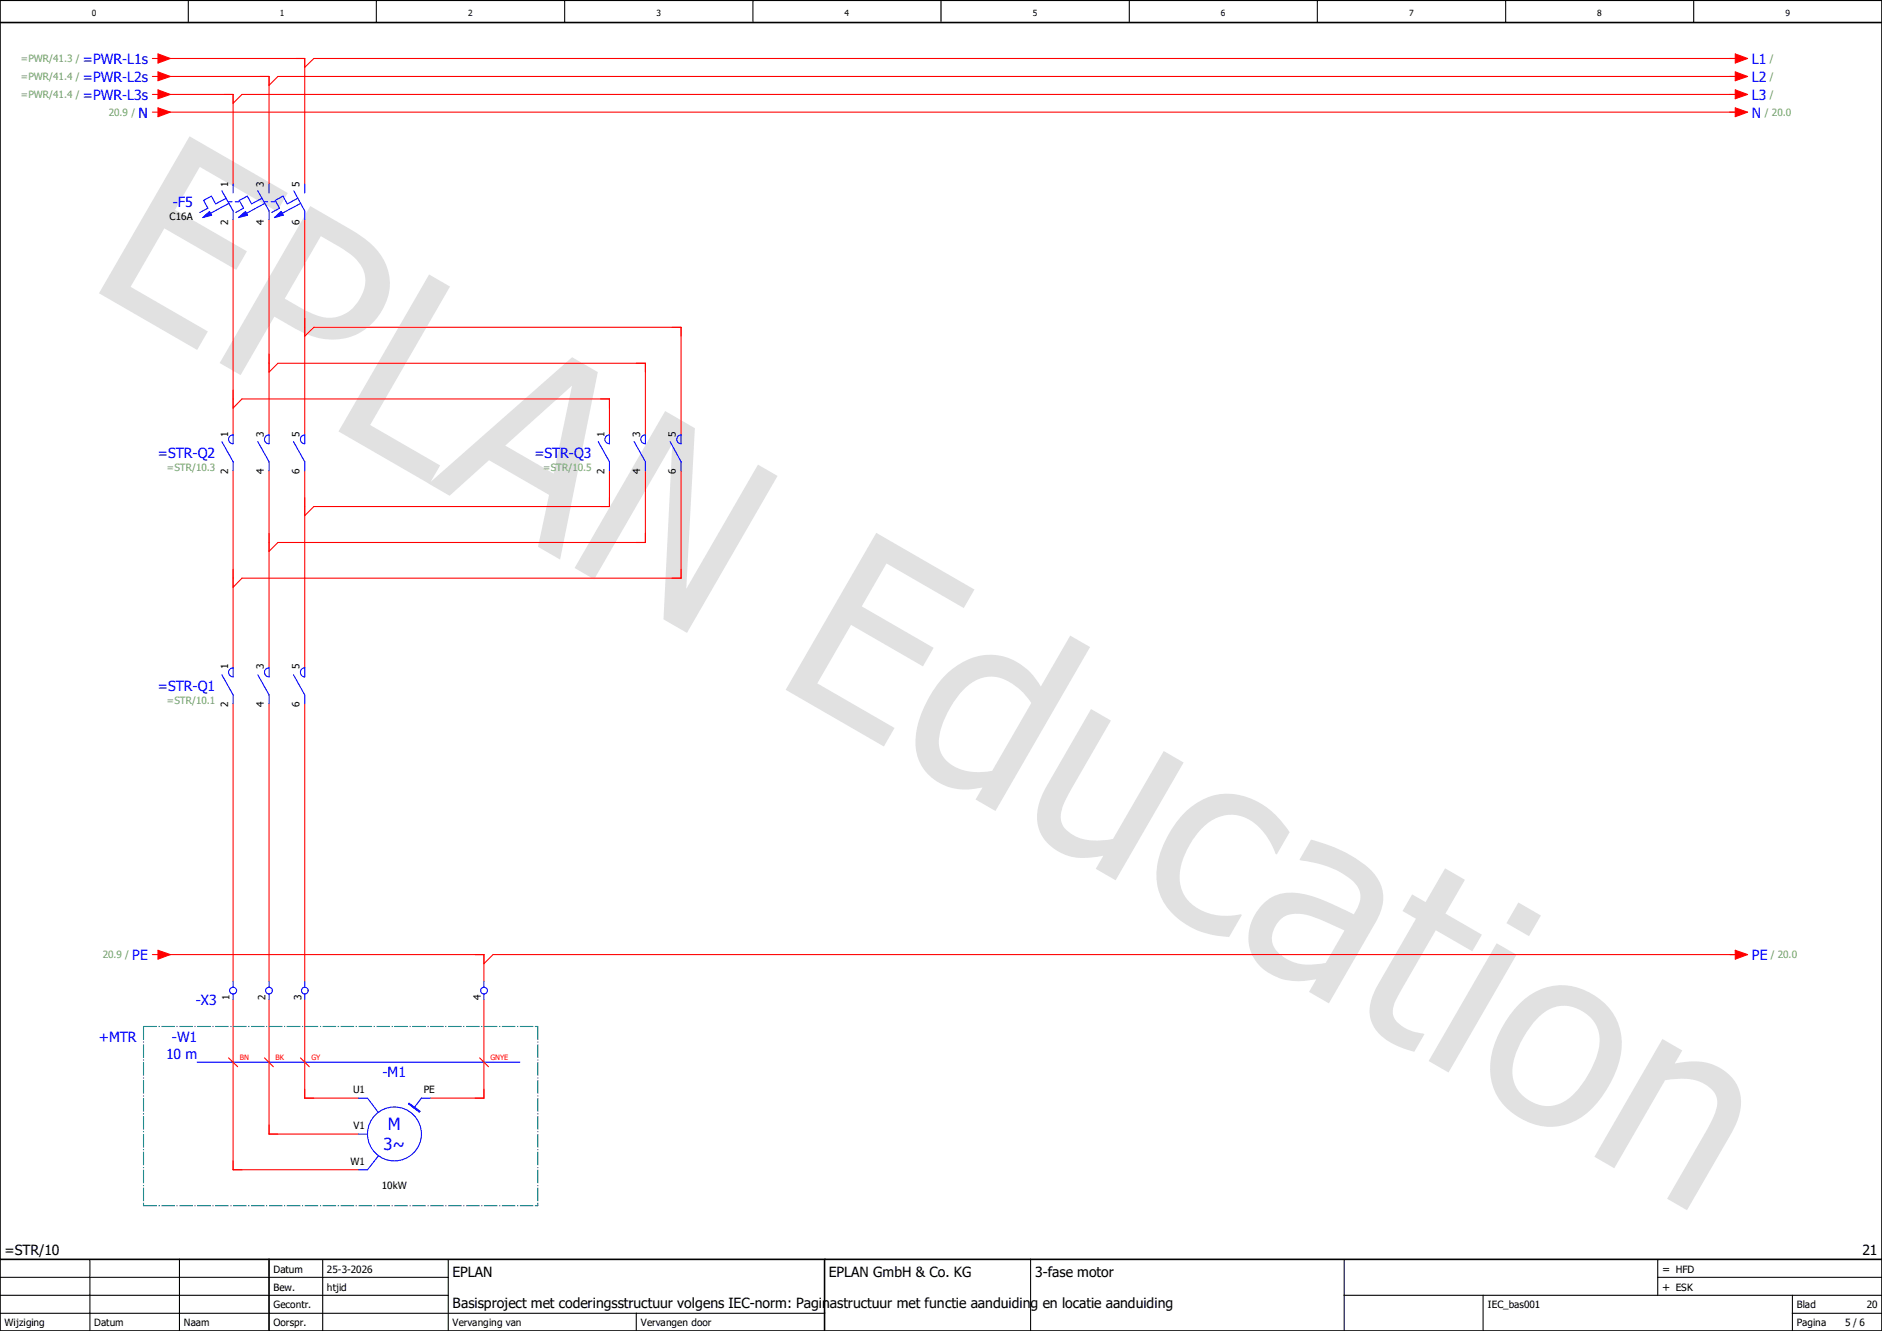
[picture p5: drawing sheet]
<svg xmlns="http://www.w3.org/2000/svg" width="297mm" height="210mm" viewBox="0 0 297 210" stroke-linecap="round" stroke-linejoin="round" font-family="sans-serif">
<path d="M210.1 -.1l-210.1 210.2M0 160.4l70.2 49.6M0 210v.1" fill="none" stroke="#fff" stroke-width=".16"/>
<g fill="none" stroke="#000" stroke-width=".17">
<path d="M29.7 0v3.6M59.4 0v3.6M89.1 0v3.6M118.8 0v3.6M148.5 0v3.6M178.2 0v3.6M207.9 0v3.6M237.6 0v3.6M267.3 0v3.6M14.2 198.7v11.3M28.3 198.7v11.3M50.9 198.7v11.3"/>
<path d="M70.7 198.7v11.3M162.6 198.7v11.3M212.1 198.7v11.3M261.6 198.7v5.7M0 207.2h130.1M0 204.4h70.7M0 201.5h70.7M100.4 207.2v2.8M212.1 204.4h84.9M234.1 204.4v5.6M261.6 201.5h35.4M282.9 207.2h14.1"/>
<path d="M282.9 204.4v5.6"/>
</g>
<path d="M0 3.6h297M0 0h297v210h-297zM0 198.7h297M42.5 198.7v11.3M130.1 198.7v11.3" fill="none" stroke="#000" stroke-width=".25"/>
<path d="M29.9 21.5l15.5 9-1.7 2.9-12.2-7.1-3.9 6.8 11.4 6.6-1.7 2.9-11.4-6.6-5.3 9.3 12.2 7-1.7 2.9-15.5-8.9zM49 32.5l6.2 3.6a12.1 12.1 0 0 1 5.8 5.9 8.4 8.4 0 0 1-2.2 8.9 9.4 9.4 0 0 1-11.2 1.4l-4.3-2.3-5.3 9.2-3.3-1.9zM50.6 37.3l-5.7 9.8 2.3 1.3a8.8 8.8 0 0 0 5.6 1.7 6.1 6.1 0 0 0 4.7-6.9 7.2 7.2 0 0 0-3.6-4.1zM67.7 43.3l3.3 1.9-12.6 21.9 11.1 6.3-1.7 3-14.4-8.3zM67.6 76.3l22.7-19.9 4 2.3-5.9 29.6-3.5-2 1.8-8.2-9.5-5.5-6.2 5.6zM79.7 70.3l7.7 4.4 2.9-13.9zM105 64.9l4.7 2.7-1.4 25.3 11.3-19.6 3.1 1.8-14.3 24.8-3.7-2.2 1.4-27.6-12.3 21.3-3.1-1.8zM138.3 84.1l15.5 8.9-1.7 2.9-12.2-7-3.9 6.8 11.3 6.5-1.6 2.9-11.4-6.5-5.3 9.2 12.2 7.1-1.7 2.9-15.5-9zM149.4 106.4a9.3 9.3 0 0 1 9.9-2.5 9.8 9.8 0 0 1 5 4.4l4.6-8 3.1 1.8-14.9 25.9-3.1-1.8 1.1-1.9a8.7 8.7 0 0 1-9.1-2.7 8.4 8.4 0 0 1-1-8 18.7 18.7 0 0 1 4.4-7.2zM152.1 108.8a14 14 0 0 0-3.9 8.4 4.8 4.8 0 0 0 4.1 4.4 10.4 10.4 0 0 0 4.3 0l6.2-10.7a9.3 9.3 0 0 0-5.7-4.1 5.9 5.9 0 0 0-5 2zM172.2 111.9l3.1 1.8-6.4 11.1a8.6 8.6 0 0 0-1.5 4.4 4 4 0 0 0 3 3 10.8 10.8 0 0 0 5.2 .2l8.1-13.9 3.1 1.8-10.7 18.6-3.2-1.8 1.2-2.1a9.5 9.5 0 0 1-7.1-.7 6.3 6.3 0 0 1-2.9-8l1.1-2.4zM186.7 128.5a9.4 9.4 0 0 1 12.7-1.5 14.8 14.8 0 0 1 4.1 4.3l-2 3.5-.2-.1a9.9 9.9 0 0 0-4.8-5.7 6.1 6.1 0 0 0-7.2 2.1 12 12 0 0 0-3.1 7.5 6.1 6.1 0 0 0 5.1 5.7 10.3 10.3 0 0 0 4.5 0l.2 .1-2 3.5a12.3 12.3 0 0 1-10.6-6 10 10 0 0 1 .4-9.1l1.6-2.7zM201.9 145.2a3.6 3.6 0 0 0-.3 5 7.5 7.5 0 0 0 7.1 1.8l.5-.1 3-5.1-2.4-1.1a10.6 10.6 0 0 0-6-1.5 3.1 3.1 0 0 0-1.9 1zM206.9 132.5a20.8 20.8 0 0 1 9.9 5.3 6 6 0 0 1 .6 7.3l-7.7 13.2-3.1-1.8 1.1-2a10 10 0 0 1-7.9-1.2 6.7 6.7 0 0 1-1.1-9.9 6.4 6.4 0 0 1 7-2.3 36.2 36.2 0 0 1 7.9 3.2 4.3 4.3 0 0 0 .9-3.8 7.3 7.3 0 0 0-3.8-3.3 22.3 22.3 0 0 0-5.6-1.5zM222.9 141.1l2.1 1.2 3.1-5.3 3.1 1.8-3.1 5.4 5.8 3.3-1.5 2.6-5.8-3.3-5.1 8.9a10.4 10.4 0 0 0-1.7 3.8 2.96 2.96 0 0 0 2 2.7 7.7 7.7 0 0 0 2.8 .9l.2 .1-1.6 2.8-1.2-.4a9.5 9.5 0 0 1-5.2-3.6 5.6 5.6 0 0 1-.1-5.2l.8-1.5 6-10.3-2.2-1.3zM236.2 148.8l3.1 1.8-10.7 18.6-3.1-1.8zM239.6 142.4l3.6 2.1-1.9 3.2-3.6-2zM239.5 158.6a9.2 9.2 0 0 1 13.2-.7 9.2 9.2 0 0 1 2.5 10.8 15.8 15.8 0 0 1-6.3 8 9 9 0 0 1-9.8-.8 9 9 0 0 1-3.4-10.6 18.1 18.1 0 0 1 3.8-6.7zM242.6 160.7a15.1 15.1 0 0 0-3.9 7.7 5.6 5.6 0 0 0 3.4 5.6 5.6 5.6 0 0 0 6.4-1.5 15.5 15.5 0 0 0 3.9-7.7 5.6 5.6 0 0 0-6.9-5.9 6.3 6.3 0 0 0-2.9 1.8zM262.4 163.9l3.1 1.9-1.2 2a9.5 9.5 0 0 1 7.8 1.1 6.2 6.2 0 0 1 2.2 7.5l-1.1 2.5-7 12.1-3.1-1.9 6.1-10.5a11.7 11.7 0 0 0 1.8-4.5 3.6 3.6 0 0 0-2.5-3.3 9.8 9.8 0 0 0-5.7-.3l-8 13.8-3.2-1.8z" fill="#e1e1e1"/>
<g fill="none" stroke="#f00" stroke-width=".17">
<path d="M25.5 14.9h11.3v14.1M25.5 12.1h17v16.9M25.5 9.2h22.6v19.8M25.5 17.7h248.9M274.4 14.9h-236.2l-1.4 1.4M274.4 12.1h-230.5l-1.4 1.4M274.4 9.2h-224.9l-1.4 1.4M36.8 34.7v33.9M42.5 34.7v33.9M48.1 34.7v33.9M42.5 58.7l1.4-1.4h58v11.3M48.1 53l1.4-1.4h58v17"/>
<path d="M36.8 74.3v31.1M36.8 64.4l1.4-1.5h58v5.7M42.5 74.3v31.1M48.1 74.3v31.1M96.2 74.3v5.6h-46.7l-1.4 1.5M101.9 74.3v11.3h-58l-1.4 1.4M107.5 74.3v16.9h-69.3l-1.4 1.5M36.8 111v43.9M42.5 111v43.9M48.1 111v43.9M25.5 150.6h50.9v4.3M36.8 157.7v26.9h19.8"/>
<path d="M42.5 157.7v21.2h14.1M48.1 157.7v15.6h8.5M76.4 157.7v15.6h-8.5M274.4 150.6h-196.6l-1.4 1.5"/>
</g>
<path d="M56.6 178.9h1.4M58 173.3l1.7 2.2M64.6 174.1l1.7 1.2-.1 .2-1.7-1.3zM56.6 184.6h1.4" fill="none" stroke="#00f" stroke-width=".17"/>
<path d="M64.6 174.1l1.7 1.2-.1 .2-1.7-1.3z" fill="#00f"/>
<g fill="none" stroke="#00f" stroke-width=".17">
<path d="M31.1 167.6h50.9M56.6 173.3h1.4M67.9 173.3h-1.4l-1.2 1.5M59.7 182.4l-1.7 2.2"/>
<circle cx="62.2" cy="178.9" r="4.3"/>
</g>
<path d="M36.1 166.9l1.4 1.4M41.7 166.9l1.4 1.4M47.4 166.9l1.4 1.4M75.7 166.9l1.4 1.4" fill="none" stroke="#f00" stroke-width=".17"/>
<g fill="#007f7f">
<path d="M84.6 190.2h.4l-.4 .1z"/>
<path d="M84.8 190h.2l-.1 .3z"/>
<path d="M84.6 161.9l.4 .1-.4 .1z"/>
<path d="M22.6 190h.1l-.1 .3z"/>
<path d="M22.6 190.2v.1h2.2v-.1zM25 190.2v.1h.2v-.1zM25.5 190.2v.1h2.1v-.1zM27.9 190.2v.1h.1v-.1zM28.3 190.2v.1h2.1v-.1z"/>
<path d="M30.7 190.2v.1h.2v-.1zM31.1 190.2v.1h2.2v-.1zM33.5 190.2v.1h.2v-.1zM34 190.2v.1h2.1v-.1zM36.4 190.2v.1h.1v-.1z"/>
<path d="M36.8 190.2v.1h2.1v-.1zM39.2 190.2v.1h.2v-.1zM39.6 190.2v.1h2.1v-.1zM42 190.2v.1h.2v-.1zM42.5 190.2v.1h2.1v-.1z"/>
<path d="M44.8 190.2v.1h.2v-.1zM45.3 190.2v.1h2.1v-.1zM47.7 190.2v.1h.1v-.1zM48.1 190.2v.1h2.1v-.1zM50.5 190.2v.1h.2v-.1z"/>
<path d="M50.9 190.2v.1h2.1v-.1zM53.3 190.2v.1h.2v-.1zM53.8 190.2v.1h2.1v-.1zM56.1 190.2v.1h.2v-.1zM56.6 190.2v.1h2.1v-.1z"/>
<path d="M59 190.2v.1h.1v-.1zM59.4 190.2v.1h2.2v-.1zM61.8 190.2v.1h.2v-.1zM62.2 190.2v.1h2.1v-.1zM64.6 190.2v.1h.2v-.1z"/>
<path d="M65.1 190.2v.1h2.1v-.1zM67.5 190.2v.1h.1v-.1zM67.9 190.2v.1h2.1v-.1zM70.3 190.2v.1h.1v-.1zM70.7 190.2v.1h2.2v-.1z"/>
<path d="M73.1 190.2v.1h.2v-.1zM73.6 190.2v.1h2.1v-.1zM75.9 190.2v.1h.2v-.1zM76.4 190.2v.1h2.1v-.1zM78.8 190.2v.1h.2v-.1zM79.2 190.2v.1h2.1v-.1zM81.6 190.2v.1h.2v-.1zM82 190.2v.1h2.2v-.1zM84.4 190.2v.1h.2v-.1z"/>
<path d="M84.8 162v2.1h.2v-2.1l-.1-.1zM84.8 164.3v.2h.2v-.2zM84.8 164.8v2.1h.2v-2.1zM84.8 167.2v.1h.2v-.1zM84.8 167.6v2.1h.2v-2.1zM84.8 170v.2h.2v-.2zM84.8 170.4v2.2h.2v-2.2zM84.8 172.8v.2h.2v-.2zM84.8 173.3v2.1h.2v-2.1zM84.8 175.6v.3h.2v-.3zM84.8 176.1v2.1h.2v-2.1zM84.8 178.5v.1h.2v-.1zM84.8 178.9v2.2h.2v-2.2zM84.8 181.3v.2h.2v-.2zM84.8 181.7v2.2h.2v-2.2zM84.8 184.1v.2h.2v-.2zM84.8 184.6v2.1h.2v-2.1zM84.8 187v.2h.2v-.2zM84.8 187.4v2.1h.2v-2.1zM84.8 189.8v.2h.2v-.2z"/>
<path d="M22.6 161.9v.1v.1h2.2v-.2zM25 161.9v.2h.2v-.2zM25.5 161.9v.2h2.1v-.2zM27.9 161.9v.2h.1v-.2zM28.3 161.9v.2h2.1v-.2z"/>
<path d="M30.7 161.9v.2h.2v-.2zM31.1 161.9v.2h2.2v-.2zM33.5 161.9v.2h.2v-.2zM34 161.9v.2h2.1v-.2zM36.4 161.9v.2h.1v-.2z"/>
<path d="M36.8 161.9v.2h2.1v-.2zM39.2 161.9v.2h.2v-.2zM39.6 161.9v.2h2.1v-.2zM42 161.9v.2h.2v-.2zM42.5 161.9v.2h2.1v-.2z"/>
<path d="M44.8 161.9v.2h.2v-.2zM45.3 161.9v.2h2.1v-.2zM47.7 161.9v.2h.1v-.2zM48.1 161.9v.2h2.1v-.2zM50.5 161.9v.2h.2v-.2z"/>
<path d="M50.9 161.9v.2h2.1v-.2zM53.3 161.9v.2h.2v-.2zM53.8 161.9v.2h2.1v-.2zM56.1 161.9v.2h.2v-.2zM56.6 161.9v.2h2.1v-.2z"/>
<path d="M59 161.9v.2h.1v-.2zM59.4 161.9v.2h2.2v-.2zM61.8 161.9v.2h.2v-.2zM62.2 161.9v.2h2.1v-.2zM64.6 161.9v.2h.2v-.2z"/>
<path d="M65.1 161.9v.2h2.1v-.2zM67.5 161.9v.2h.1v-.2zM67.9 161.9v.2h2.1v-.2zM70.3 161.9v.2h.1v-.2zM70.7 161.9v.2h2.2v-.2z"/>
<path d="M73.1 161.9v.2h.2v-.2zM73.6 161.9v.2h2.1v-.2zM75.9 161.9v.2h.2v-.2zM76.4 161.9v.2h2.1v-.2zM78.8 161.9v.2h.2v-.2zM79.2 161.9v.2h2.1v-.2zM81.6 161.9v.2h.2v-.2zM82 161.9v.2h2.2v-.2zM84.4 161.9v.2h.2v-.2z"/>
<path d="M22.6 161.9v.1v2.1h.1v-2.1zM22.6 164.3v.2h.1v-.2zM22.6 164.8v2.1h.1v-2.1zM22.6 167.2v.1h.1v-.1zM22.6 167.6v2.1h.1v-2.1zM22.6 170v.2h.1v-.2zM22.6 170.4v2.2h.1v-2.2zM22.6 172.8v.2h.1v-.2zM22.6 173.3v2.1h.1v-2.1zM22.6 175.6v.3h.1v-.3zM22.6 176.1v2.1h.1v-2.1zM22.6 178.5v.1h.1v-.1zM22.6 178.9v2.2h.1v-2.2zM22.6 181.3v.2h.1v-.2zM22.6 181.7v2.2h.1v-2.2zM22.6 184.1v.2h.1v-.2zM22.6 184.6v2.1h.1v-2.1zM22.6 187v.2h.1v-.2zM22.6 187.4v2.1h.1v-2.1zM22.6 189.8v.2h.1v-.2z"/>
</g>
<g fill="none" stroke="#00f" stroke-width=".17">
<path d="M35 30.1l1.8 3.2v1.4M35.7 31.3l-1.7 .9-.6-1.3-1.3 .7 .7 1.3-1.3 .6M36.1 31.8h.5M36.1 32.1l-2.9 1.6M36.8 29v1.4M37.1 31.8h.6M37.6 34.3l1.1-.9 .4 .6zM40.7 30.1l1.8 3.2v1.4M41.4 31.3l-1.7 .9-.7-1.3-1.2 .7 .6 1.3-1.2 .6M41.7 31.8h.5M41.8 32.1l-2.9 1.6M42.5 29v1.4"/>
<path d="M42.8 31.8h.5M46.4 30.1l1.7 3.2v1.4M47 31.3l-1.7 .9-.6-1.3-1.3 .7 .7 1.3-1.2 .6M47.5 32.1l-3 1.6M48.1 29v1.4M35 69.7l1.8 3.2v1.4M36.3 68.8l.5-.2v1.4a.69 .69 0 0 1-.7-.4 .69 .69 0 0 1 .2-.8zM40.7 69.7l1.8 3.2v1.4M41.9 68.8l.6-.2v1.4a.7 .7 0 0 1-.7-.4 .7 .7 0 0 1 .1-.8zM46.3 69.7l1.8 3.2v1.4M47.6 68.8l.5-.2v1.4a.7 .7 0 0 1-.6-.4 .7 .7 0 0 1 .1-.8zM94.4 69.7l1.8 3.2v1.4"/>
<path d="M95.7 68.8l.5-.2v1.4a.69 .69 0 0 1-.7-.4 .69 .69 0 0 1 .2-.8zM100.1 69.7l1.8 3.2v1.4M101.3 68.8l.6-.2v1.4a.7 .7 0 0 1-.7-.4 .7 .7 0 0 1 .1-.8zM105.7 69.7l1.8 3.2v1.4M107 68.8l.5-.2v1.4a.7 .7 0 0 1-.7-.4 .7 .7 0 0 1 .2-.8zM35 106.5l1.8 3.1v1.4M36.3 105.6l.5-.2v1.4a.72 .72 0 0 1-.7-.4 .72 .72 0 0 1 .2-.8zM40.7 106.5l1.8 3.1v1.4M41.9 105.6l.6-.2v1.4a.72 .72 0 0 1-.7-.4 .72 .72 0 0 1 .1-.8zM46.3 106.5l1.8 3.1v1.4M47.6 105.6l.5-.2v1.4a.73 .73 0 0 1-.6-.5 .73 .73 0 0 1 .1-.7zM36.8 154.9v.9"/>
<path d="M36.8 156.8v.9M42.5 154.9v.9M42.5 156.8v.9M48.1 154.9v.9M48.1 156.8v.9M76.4 154.9v.9M76.4 156.8v.9"/>
<circle cx="36.8" cy="156.3" r=".54"/>
<circle cx="42.4" cy="156.3" r=".53"/>
<circle cx="48.1" cy="156.3" r=".54"/>
<circle cx="76.4" cy="156.3" r=".54"/>
</g>
<path d="M37.6 34.3l1.1-.9 .4 .6z" fill="#00f"/>
<path d="M43.3 34.3l1.1-.9 .3 .6z" fill="none" stroke="#00f" stroke-width=".17"/>
<path d="M43.3 34.3l1.1-.9 .3 .6z" fill="#00f"/>
<path d="M32 34.3l1.1-.9 .3 .6z" fill="none" stroke="#00f" stroke-width=".17"/>
<path d="M32 34.3l1.1-.9 .3 .6z" fill="#00f"/>
<path d="M24.9 8.5l2 .7-2 .7z" fill="none" stroke="#f00" stroke-width=".17"/>
<path d="M24.9 8.5l2 .7-2 .7z" fill="#f00"/>
<path d="M24 9.2h.9M24.9 11.3l2 .8-2 .6z" fill="none" stroke="#f00" stroke-width=".17"/>
<path d="M24.9 11.3l2 .8-2 .6z" fill="#f00"/>
<path d="M24 12.1h.9M24.9 14.2l2 .7-2 .7z" fill="none" stroke="#f00" stroke-width=".17"/>
<path d="M24.9 14.2l2 .7-2 .7z" fill="#f00"/>
<path d="M24 14.9h.9M24.9 17l2 .7-2 .7z" fill="none" stroke="#f00" stroke-width=".17"/>
<path d="M24.9 17l2 .7-2 .7z" fill="#f00"/>
<path d="M24 17.7h.9M273.9 8.5l1.9 .7-1.9 .7z" fill="none" stroke="#f00" stroke-width=".17"/>
<path d="M273.9 8.5l1.9 .7-1.9 .7z" fill="#f00"/>
<path d="M273 9.2h.9M273.9 11.3l1.9 .8-1.9 .6z" fill="none" stroke="#f00" stroke-width=".17"/>
<path d="M273.9 11.3l1.9 .8-1.9 .6z" fill="#f00"/>
<path d="M273 12.1h.9M273.9 14.2l1.9 .7-1.9 .7z" fill="none" stroke="#f00" stroke-width=".17"/>
<path d="M273.9 14.2l1.9 .7-1.9 .7z" fill="#f00"/>
<path d="M273 14.9h.9M273.9 17l1.9 .7-1.9 .7z" fill="none" stroke="#f00" stroke-width=".17"/>
<path d="M273.9 17l1.9 .7-1.9 .7z" fill="#f00"/>
<path d="M273 17.7h.9M24.9 149.9l2 .7-2 .7z" fill="none" stroke="#f00" stroke-width=".17"/>
<path d="M24.9 149.9l2 .7-2 .7z" fill="#f00"/>
<path d="M24 150.6h.9M273.9 149.9l1.9 .7-1.9 .7z" fill="none" stroke="#f00" stroke-width=".17"/>
<path d="M273.9 149.9l1.9 .7-1.9 .7z" fill="#f00"/>
<path d="M273 150.6h.9" fill="none" stroke="#f00" stroke-width=".17"/>
<g font-size="2.6" fill="#00f">
<text x="61.2" y="178.4">M</text>
<text x="60.5" y="181.5">3~</text>
</g>
<g font-size="2.2" fill="#00f">
<text x="13.1" y="10">=PWR-L1s</text>
<text x="276.5" y="10">L1</text>
<text x="13.1" y="12.9">=PWR-L2s</text>
<text x="13.1" y="15.7">=PWR-L3s</text>
<text x="276.5" y="12.9">L2</text>
<text x="276.5" y="15.7">L3</text>
<text x="21.8" y="18.5">N</text>
<text x="276.5" y="18.5">N</text>
<text x="27.3" y="32.7">-F5</text>
<text x="24.9" y="72.3">=STR-Q2</text>
<text x="84.3" y="72.3">=STR-Q3</text>
<text x="24.9" y="109.1">=STR-Q1</text>
<text x="20.9" y="151.5">PE</text>
<text x="276.5" y="151.5">PE</text>
<text x="30.9" y="158.6">-X3</text>
<text x="15.6" y="164.5">+MTR</text>
<text x="26.2" y="167.1">10 m</text>
<text x="27.1" y="164.5">-W1</text>
<text x="60.4" y="170">-M1</text>
</g>
<g font-size="2.2">
<text x=".7" y="198">=STR/10</text>
<text x="293.9" y="198">21</text>
<text x="71.4" y="201.5">EPLAN</text>
<text x="130.8" y="201.5">EPLAN GmbH &amp; Co. KG</text>
<text x="163.4" y="201.5">3-fase motor</text>
<text x="71.4" y="206.5">Basisproject met coderingsstructuur volgens IEC-norm: Paginastructuur met functie aanduiding en locatie aanduiding</text>
</g>
<g font-size="1.8">
<text x="262.3" y="203.7">+ ESK</text>
<text x="262.3" y="200.8">= HFD</text>
</g>
<g font-size="1.6" fill="#7ca552">
<text x="3.3" y="9.8">=PWR/41.3 /</text>
<text x="279.3" y="9.8">/</text>
<text x="3.3" y="12.6">=PWR/41.4 /</text>
<text x="3.3" y="15.5">=PWR/41.4 /</text>
<text x="279.3" y="12.6">/</text>
<text x="279.3" y="15.5">/</text>
<text x="17.2" y="18.3">20.9 /</text>
<text x="278.5" y="18.3">/ 20.0</text>
<text x="26.3" y="74.3">=STR/10.3</text>
<text x="85.7" y="74.3">=STR/10.5</text>
<text x="26.3" y="111.1">=STR/10.1</text>
<text x="16.2" y="151.2">20.9 /</text>
<text x="279.5" y="151.2">/ 20.0</text>
</g>
<g font-size="1.6">
<text x="36" y="29.5" transform="rotate(-90 36 29.5)">1</text>
<text x="41.6" y="29.5" transform="rotate(-90 41.6 29.5)">3</text>
<text x="47.3" y="29.5" transform="rotate(-90 47.3 29.5)">5</text>
<text x="26.8" y="34.7">C16A</text>
<text x="36" y="35.5" transform="rotate(-90 36 35.5)">2</text>
<text x="41.6" y="35.5" transform="rotate(-90 41.6 35.5)">4</text>
<text x="47.3" y="35.5" transform="rotate(-90 47.3 35.5)">6</text>
<text x="36" y="68.9" transform="rotate(-90 36 68.9)">1</text>
<text x="41.6" y="68.9" transform="rotate(-90 41.6 68.9)">3</text>
<text x="47.3" y="68.9" transform="rotate(-90 47.3 68.9)">5</text>
<text x="95.4" y="68.9" transform="rotate(-90 95.4 68.9)">1</text>
<text x="101" y="68.9" transform="rotate(-90 101 68.9)">3</text>
<text x="106.7" y="68.9" transform="rotate(-90 106.7 68.9)">5</text>
<text x="36" y="74.8" transform="rotate(-90 36 74.8)">2</text>
<text x="41.6" y="74.8" transform="rotate(-90 41.6 74.8)">4</text>
<text x="47.3" y="74.8" transform="rotate(-90 47.3 74.8)">6</text>
<text x="95.4" y="74.8" transform="rotate(-90 95.4 74.8)">2</text>
<text x="101" y="74.8" transform="rotate(-90 101 74.8)">4</text>
<text x="106.7" y="74.8" transform="rotate(-90 106.7 74.8)">6</text>
<text x="36" y="105.6" transform="rotate(-90 36 105.6)">1</text>
<text x="41.6" y="105.6" transform="rotate(-90 41.6 105.6)">3</text>
<text x="47.3" y="105.6" transform="rotate(-90 47.3 105.6)">5</text>
<text x="36" y="111.6" transform="rotate(-90 36 111.6)">2</text>
<text x="41.6" y="111.6" transform="rotate(-90 41.6 111.6)">4</text>
<text x="47.3" y="111.6" transform="rotate(-90 47.3 111.6)">6</text>
<text x="36.2" y="157.8" transform="rotate(-90 36.2 157.8)">1</text>
<text x="41.9" y="157.8" transform="rotate(-90 41.9 157.8)">2</text>
<text x="47.6" y="157.8" transform="rotate(-90 47.6 157.8)">3</text>
<text x="75.9" y="157.8" transform="rotate(-90 75.9 157.8)">4</text>
<text x="55.7" y="172.5">U1</text>
<text x="66.9" y="172.5">PE</text>
<text x="55.8" y="178.1">V1</text>
<text x="55.3" y="183.8">W1</text>
<text x="60.2" y="187.5">10kW</text>
<text x="43.1" y="203.7">Bew.</text>
<text x="43.1" y="200.8">Datum</text>
<text x="51.6" y="203.7">htjid</text>
<text x="51.6" y="200.8">25-3-2026</text>
<text x=".7" y="209.3">Wijziging</text>
<text x="14.9" y="209.3">Datum</text>
<text x="29" y="209.3">Naam</text>
<text x="43.1" y="209.3">Oorspr.</text>
<text x="43.1" y="206.5">Gecontr.</text>
<text x="71.4" y="209.3">Vervanging van</text>
<text x="101.1" y="209.3">Vervangen door</text>
<text x="234.8" y="206.5">IEC_bas001</text>
<text x="283.5" y="206.5">Blad</text>
<text x="283.5" y="209.3">Pagina</text>
<text x="291.2" y="209.3">5 / 6</text>
<text x="294.6" y="206.5">20</text>
</g>
<g font-size="1.3">
<text x="14.5" y="2.5">0</text>
<text x="44.2" y="2.5">1</text>
<text x="73.9" y="2.5">2</text>
<text x="103.6" y="2.5">3</text>
<text x="133.3" y="2.5">4</text>
<text x="163" y="2.5">5</text>
<text x="192.7" y="2.5">6</text>
<text x="222.4" y="2.5">7</text>
<text x="252.1" y="2.5">8</text>
<text x="281.8" y="2.5">9</text>
</g>
<g font-size="1.2" fill="#f00">
<text x="37.8" y="167.2">BN</text>
<text x="43.5" y="167.2">BK</text>
<text x="49.1" y="167.2">GY</text>
<text x="77.4" y="167.2">GNYE</text>
</g>
</svg>
